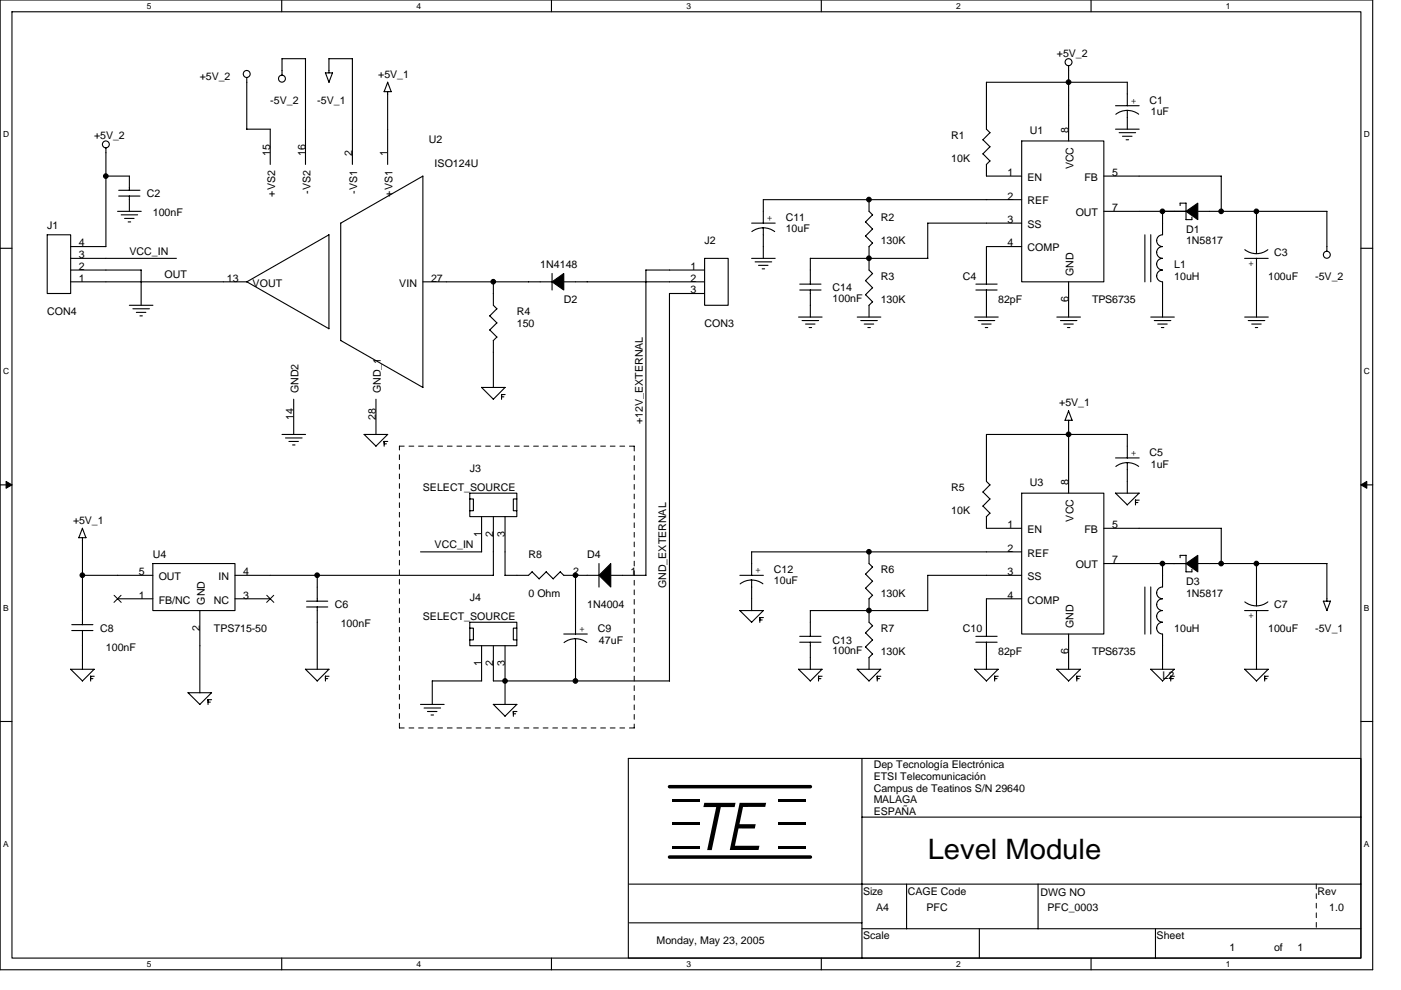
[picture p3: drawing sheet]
<svg xmlns="http://www.w3.org/2000/svg" width="297mm" height="210mm" viewBox="0 0 297 210" stroke-linecap="round" stroke-linejoin="round" font-family="sans-serif">
<path d="M0 0h291v205.6h-291zM2.5 2.5h286v200.6h-286z" fill="none" stroke="#000" stroke-width=".23"/>
<g fill="#fff">
<path d="M31.1 .3h1v1.9h-1z"/>
<path d="M31.1 203.4h1v2h-1z"/>
</g>
<path d="M59.7 0v2.5M59.7 203.1v2.5" fill="none" stroke="#000" stroke-width=".23"/>
<g fill="#fff">
<path d="M88.3 .3h1v1.9h-1z"/>
<path d="M88.3 203.4h1v2h-1z"/>
</g>
<path d="M116.9 0v2.5M116.9 203.1v2.5" fill="none" stroke="#000" stroke-width=".23"/>
<g fill="#fff">
<path d="M145.5 .3h1v1.9h-1z"/>
<path d="M145.5 203.4h1v2h-1z"/>
</g>
<path d="M174.1 0v2.5M174.1 203.1v2.5" fill="none" stroke="#000" stroke-width=".23"/>
<g fill="#fff">
<path d="M202.7 .3h1v1.9h-1z"/>
<path d="M202.7 203.4h1v2h-1z"/>
</g>
<path d="M231.3 0v2.5M231.3 203.1v2.5" fill="none" stroke="#000" stroke-width=".23"/>
<g fill="#fff">
<path d="M259.9 .3h1v1.9h-1z"/>
<path d="M259.9 203.4h1v2h-1z"/>
<path d="M.7 27.6h1.3v1.9h-1.3z"/>
<path d="M289.2 27.6h1.3v1.9h-1.3z"/>
<path d="M.7 77.7h1.3v2h-1.3z"/>
<path d="M289.2 77.7h1.3v2h-1.3z"/>
</g>
<path d="M0 52.6h2.5M288.5 52.6h2.5" fill="none" stroke="#000" stroke-width=".23"/>
<g fill="#fff">
<path d="M.7 127.9h1.2v2h-1.2z"/>
<path d="M289.2 127.9h1.2v2h-1.2z"/>
</g>
<path d="M0 102.8h2.5M288.5 102.8h2.5" fill="none" stroke="#000" stroke-width=".23"/>
<path d="M1.3 102.1l1.2 .7-1.2 .7zM288.5 102.8l1.3-.7v1.4z" fill="#000" stroke="#000" stroke-width=".21"/>
<g fill="#fff">
<path d="M.7 178h1.2v2h-1.2z"/>
<path d="M289.2 178h1.2v2h-1.2z"/>
</g>
<g fill="none" stroke="#000" stroke-width=".23">
<path d="M52.3 16.4v11h5v7.5M59.8 15.9v-3.5h5v22.5M69 15.5h1.5M69.7 15.5v-3.1h5v22.5M70.5 15.4l-.7 2.1-.8-2M81.4 19.4h1.5l-.7-2-.8 2M82.2 19.4v15.5M226.6 13.9v16M239 17.4v5M239 17.4h-29.9v10l.8 .8-1.5 1.5M22.5 31.4v20.9M22.5 37.3h4.9"/>
<path d="M27.4 37.3v3.1M208.4 29.6l1.5 1.5-1.5 1.5M208.4 32.6l1.5 1.5-.8 .8M209.1 34.9v2.4h7.5M216.6 29.9h17.4v29.9h-17.4zM234 37.3h24.9v7.5M236.5 27.4h5M236.5 22.4h5M237.3 28.1h3.5M238 28.9h2M238.8 29.6h.5M239 23.4v4"/>
<path d="M241.4 24.2l-1.4-.7-1.1-.1-1.4 .3-.9 .5M10 49.8h5v12.4h-5zM15 59.8l37.3-.1 17.4 10v-19.9l-17.4 10M15 54.8h22.4M15 57.3h14.9v7.4M15 52.3h7.5M24.9 44.8h5M25.2 41.6h4.5M25.2 40.3h4.5M25.7 45.6h3.5M26.4 46.3h2M27.2 47.1h.5"/>
<path d="M27.4 41.6v3.2M72.2 47.3l17.5-10v44.9l-17.5-10M72.2 47.3v24.9M89.7 59.8h27.3M104.6 59.8v4.9l.8 .8M117 58v3.5M119.5 59.8h29.9M149.4 54.8h5v9.9h-5zM149.4 57.3l-12.5-.1 .1 64.8h-7.5M159.4 54.8h5M159.4 47.3h5M159.4 49.1l.9-.5 1.5-.3 1.1 .1 1.4 .7"/>
<path d="M160.1 55.5h3.5M160.8 56.3h2M161.6 57h.5M161.8 48.3v6.5M184.3 52.3v5l.7 .7M184.3 42.3v2.5l.7 .8M185 58l-1.5 1.5 1.5 1.5M185 45.6l-1.5 1.5 1.5 1.5M185 48.6l-1.5 1.5 1.5 1.5M185 51.5l-.8 .8M196.7 54.8h-24.9v5.5M216.6 42.3h-54.8v5"/>
<path d="M216.6 47.3h-19.9v7.5M216.6 52.3h-7.5v8M226.6 59.8v7.4M234 44.8h17.5M242.7 49.8v10M244 49.8v10M246.5 44.8v5a1.23 1.23 0 0 0-1.3 1.2 1.26 1.26 0 0 0 1.3 1.3 1.23 1.23 0 0 0-1.3 1.2 1.26 1.26 0 0 0 1.3 1.3 1.24 1.24 0 0 0-1.3 1.2 1.24 1.24 0 0 0 1.3 1.3 1.23 1.23 0 0 0-1.3 1.2 1.26 1.26 0 0 0 1.3 1.3v7.4M251.5 43.1v3.5h1.2v-.6M251.5 43.1h-1.3v.5M253.9 44.8h27.4v8.5M263.9 54.8h5M263.9 52.9a4 4 0 0 0 4.9 0"/>
<path d="M266.4 44.8v9M266.4 54.8v12.4M27.4 64.7h5M28.2 65.5h3.5M28.9 66.2h2M29.7 67h.5M103.8 67l1.6 1.5M104.6 72.2v10M105.3 65.5l-1.5 1.5M105.3 68.5l-1.5 1.5 1.6 1.5M105.3 71.5l-.7 .7M149.4 62.2h-7.5l.1 82.2h-37.4v-7.5"/>
<path d="M169.3 67.2h5M169.6 61.5h4.5M169.6 60.2h4.5M170 68h3.6M170.8 68.7h2M171.6 69.4h.5M171.8 61.5v5.7M181.8 67.2h4.9M182.5 68h3.5M183.2 68.7h2M184 69.4h.5M184.3 64.7v2.5"/>
<path d="M185 61l-1.5 1.5 1.5 1.5M185 64l-.8 .7M206.6 67.2h5M206.9 61.5h4.5M206.9 60.2h4.5M207.4 68h3.5M208.1 68.7h2M208.9 69.4h.5M209.1 61.5v5.7M224.1 67.2h5M224.8 68h3.5M225.5 68.7h2.1"/>
<path d="M226.3 69.4h.5M244 67.2h5M244.7 68h3.5M245.5 68.7h2M246.2 69.4h.6M263.9 67.2h5M264.6 68h3.6M265.4 68.7h2M266.1 69.4h.6M59.8 92.1h5M60.5 92.9h3.5M61.3 93.6h2"/>
<path d="M62 94.3h.5M62.3 84.6v7.5M77.2 92.1l2.5 2.5M77.2 92.1h5l-2.5 2.5M79.7 84.6v7.5M81.4 94.1h.5M81.4 93.6h.8M81.4 93.6v1M102.1 82.1l2.5 2.6 2.5-2.6M102.1 82.1h5M106.3 84.1h.5M107.1 83.7h-.8v1"/>
<path d="M225.8 89.1h1.5M226.5 87.1l.8 2M226.6 89.1v15.5M226.6 87.1l-.8 2M236.5 97.1h5M239 92.1v5M239 98.1v6.5M239 92.1h-29.9v10l.8 .7-1.5 1.5M241.4 98.9l-1.4-.7-1.1-.1-1.4 .3-.9 .5M17.5 112l.7 2h-1.5l.8-2M17.5 114v18.5M32.4 119.5h17.4v10h-17.4z"/>
<path d="M89.2 117h12.9M99.6 104.6h10v4.9h-10zM99.6 105.8h.8v2.5h-.8M102.1 109.5v7.5M104.6 109.5v12.5M107.1 109.5v12.5M109.6 105.8h-.8v2.5h.8M127 119.5v5M159.3 117h57.3M159.4 117v5M184.3 117v2.5l.7 .7M208.4 104.3l1.5 1.5-1.5 1.5"/>
<path d="M208.4 107.3l1.5 1.5-.8 .8M209.1 109.5v2.5h7.5M216.6 104.6h17.4v29.8h-17.4zM234 112h24.9v7.5M234 119.5h17.5M236.5 104.5l2.5 2.5M236.5 104.6h5M240.7 106.6h.6M240.7 106h.8M240.7 106v1.1M241.5 104.6l-2.5 2.5M246.5 119.5v5a1.23 1.23 0 0 0-1.3 1.2 1.26 1.26 0 0 0 1.3 1.3 1.23 1.23 0 0 0-1.3 1.2 1.26 1.26 0 0 0 1.3 1.3 1.24 1.24 0 0 0-1.3 1.2 1.24 1.24 0 0 0 1.3 1.2 1.23 1.23 0 0 0-1.3 1.3 1.26 1.26 0 0 0 1.3 1.2v7.5"/>
<path d="M251.5 117.7v3.5h1.2v-.5M251.5 117.8h-1.3v.5M253.9 119.5h27.4v8M266.4 119.5v9M15.2 133.7h4.5M15.2 132.4h4.5M17.5 133.7v8.2M17.5 122h14.9M24.9 127h7.5M42.4 129.5v17.4M49.8 122h54.8M49.8 127h7.5"/>
<path d="M65 127.5h4.5M65 128.7h4.5M67.3 122v5.5M67.3 128.7v13.2M99.6 131.9h10v5h-10zM99.6 133.2h.8v2.5h-.8M102.1 136.9v7.5M107.1 136.9v12.5M109.6 133.2h-.8v2.5h.8M112.8 121.2l1.5 1.5M112.8 121.2l-.7 .8h-5M114.3 122.7l1.5-1.5 1.5 1.5"/>
<path d="M119.5 122h7.5M119.5 134.4h5M119.5 122l-.7-.8-1.5 1.5M122 122v12.5M122 135.4v9M124.4 136.2l-1.4-.6-1-.2-1.5 .3-.9 .5M156.9 122h5M159.4 123v6.5M161.1 131.4h.5M161.8 123.8l-1.4-.7-1.1-.1-1.5 .3-.9 .5M161.8 129.5l-2.5 2.5M161.9 129.5h-5l2.5 2.4"/>
<path d="M161.9 130.9h-.8v1.1M169.6 136.2h4.5M169.6 134.9h4.5M171.8 136.1v5.8M183.5 134.2l1.5 1.5M184.3 127v4.9l.7 .8M185 138.7l-.7 .7v2.5M185 132.7l-1.5 1.5M185 135.7l-1.5 1.5 1.5 1.5M185 120.2l-1.5 1.6 1.5 1.5M185 123.2l-1.5 1.5 1.5 1.5M185 126.2l-.8 .8"/>
<path d="M196.7 129.5h-24.9v5.4M206.9 136.2h4.5M206.9 134.9h4.5M209.1 136.1v5.8M216.6 122h-19.9v7.5M216.6 127h-7.5v7.9M226.6 134.4v7.5M242.7 124.5v10M244 124.4v10M263.9 129.5h5M263.9 127.6a4 4 0 0 0 4.9 0M266.4 129.4v12.5"/>
<path d="M280.6 127.5h1.5M280.6 127.5l.7 2M282.1 127.4l-.8 2.1M0 153h2.5M15 141.9l2.5 2.5M15 141.9h5l-2.5 2.5M19.2 143.9h.5M20 143.4h-.8v1M44.1 148.9h.5M44.8 146.9l-2.4 2.5-2.5-2.5h5M44.9 148.4h-.8v1M64.8 141.9h5l-2.6 2.5z"/>
<path d="M69 143.9h.5M69.8 143.4h-.8v1M89.2 149.4h5M89.9 150.1h3.5M90.6 150.9h2M91.4 151.6h.5M102.1 144.4h-10.5v5M104.6 149.3l2.5 2.6 2.5-2.5M104.6 149.4h5M108.8 151.3h.5M109.6 150.9h-.8v1M169.3 141.9h5l-2.5 2.5z"/>
<path d="M173.5 143.9h.5M174.3 143.4h-.8v1M181.8 141.9h4.9l-2.5 2.5zM186 143.9h.5M186.7 143.4h-.7v1M206.6 141.9l2.5 2.5M206.6 141.9h5M210.9 143.9h.5M211.6 141.9l-2.5 2.5M211.6 143.4h-.7v1M224.1 141.9h5l-2.6 2.5zM228.3 143.9h.5"/>
<path d="M229.1 143.4h-.8v1M244 141.9h5l-2.5 2.5zM248.2 143.9h.5M249 143.4h-.8v1M263.9 141.9l2.5 2.5 2.5-2.5h-5M268.1 143.9h.5M268.9 143.4h-.8v1M288.5 153h2.5M133.2 160.8h155.3v42.3h-155.3zM182.7 173.2h105.9M182.7 160.8v42.4M133.5 195.7h49.2"/>
<path d="M133.5 187.5h155M182.7 196.9h105.8M192.2 187.5v9.4M207.6 196.9v6.3M220.1 187.5v9.4M245 196.9v6.3"/>
<circle cx="52.3" cy="15.7" r=".74"/>
<circle cx="59.8" cy="16.7" r=".74"/>
<circle cx="226.5" cy="13.2" r=".74"/>
<circle cx="22.4" cy="30.6" r=".73"/>
<circle cx="281.3" cy="54" r=".74"/>
</g>
<path d="M141.9 166.8h29.9M141.9 181.7h29.9" fill="none" stroke="#000" stroke-width=".74"/>
<path d="M84.7 94.6h49.8M134.5 94.6v59.7M84.7 154.3v-59.7M134.5 154.3h-49.8M279.1 187.5v9.4" fill="none" stroke="#000" stroke-width=".21" stroke-dasharray="1 1 1 1 1 1 1 1"/>
<path d="M24.2 126.2l1.5 1.5M25.7 126.2l-1.5 1.5M56.6 126.2l1.5 1.5M58 126.2l-1.5 1.5" fill="none" stroke="#000" stroke-width=".21"/>
<g fill="#000" stroke="#000" stroke-width=".23">
<path d="M117 59.8l2.5-1.8v3.5z" fill-rule="evenodd"/>
<path d="M251.5 44.8l2.5-1.7v3.5z" fill-rule="evenodd"/>
<path d="M127 122l2.5-2.5v5z" fill-rule="evenodd"/>
<path d="M251.5 119.5l2.5-1.7v3.4z" fill-rule="evenodd"/>
<circle cx="226.6" cy="17.4" r=".49"/>
<circle cx="22.4" cy="37.3" r=".49"/>
<circle cx="104.6" cy="59.7" r=".49"/>
<circle cx="184.2" cy="54.8" r=".49"/>
<circle cx="184.2" cy="42.3" r=".49"/>
<circle cx="246.5" cy="44.8" r=".49"/>
<circle cx="258.9" cy="44.8" r=".49"/>
<circle cx="266.4" cy="44.8" r=".49"/>
<circle cx="226.6" cy="92.1" r=".49"/>
<circle cx="184.2" cy="117" r=".49"/>
<circle cx="246.5" cy="119.5" r=".49"/>
<circle cx="258.9" cy="119.5" r=".49"/>
<circle cx="266.4" cy="119.5" r=".49"/>
<circle cx="17.5" cy="122" r=".49"/>
<circle cx="67.2" cy="122" r=".49"/>
<circle cx="122" cy="122" r=".49"/>
<circle cx="184.2" cy="129.4" r=".49"/>
<circle cx="107.1" cy="144.4" r=".49"/>
<circle cx="122" cy="144.4" r=".49"/>
</g>
<g font-size="15.9">
<text x="141.9" y="170">_</text>
<text x="164.3" y="170">_</text>
<text x="141.9" y="175">_</text>
<text x="164.3" y="175">_</text>
<text x="141.9" y="180">_TE_</text>
</g>
<text font-size="6" x="196.7" y="182.1">Level Module</text>
<g font-size="2.2">
<text x="42.4" y="17">+5V_2</text>
<text x="80.2" y="16.5">+5V_1</text>
<text x="224.1" y="12">+5V_2</text>
<text x="57.3" y="21.9">-5V_2</text>
<text x="67.3" y="21.9">-5V_1</text>
<text x="239.8" y="22">+</text>
<text x="243.7" y="21.9">C1</text>
<text x="20" y="29.4">+5V_2</text>
<text x="201.7" y="29.4">R1</text>
<text x="218.4" y="28.4">U1</text>
<text x="226.5" y="28.2" transform="rotate(-90 226.5 28.2)">8</text>
<text x="244" y="24.4">1uF</text>
<text x="57.3" y="33.1" transform="rotate(-90 57.3 33.1)">15</text>
<text x="64.7" y="33.1" transform="rotate(-90 64.7 33.1)">16</text>
<text x="74.7" y="33.1" transform="rotate(-90 74.7 33.1)">2</text>
<text x="82.2" y="33.1" transform="rotate(-90 82.2 33.1)">1</text>
<text x="90.9" y="30.4">U2</text>
<text x="92.2" y="35.4">ISO124U</text>
<text x="201.7" y="34.4">10K</text>
<text x="227.6" y="35.9" transform="rotate(-90 227.6 35.9)">VCC</text>
<text x="31.2" y="41.9">C2</text>
<text x="58.3" y="41.7" transform="rotate(-90 58.3 41.7)">+VS2</text>
<text x="65.8" y="41.1" transform="rotate(-90 65.8 41.1)">-VS2</text>
<text x="75.8" y="41.1" transform="rotate(-90 75.8 41.1)">-VS1</text>
<text x="83.2" y="41.7" transform="rotate(-90 83.2 41.7)">+VS1</text>
<text x="213.6" y="37.3">1</text>
<text x="217.9" y="38.4">EN</text>
<text x="229.9" y="38.4">FB</text>
<text x="235.8" y="37.3">5</text>
<text x="32.4" y="45.8">100nF</text>
<text x="162.6" y="46.9">+</text>
<text x="166.6" y="46.8">C11</text>
<text x="186.7" y="46.8">R2</text>
<text x="213.6" y="42.3">2</text>
<text x="213.6" y="47.3">3</text>
<text x="217.9" y="43.3">REF</text>
<text x="228.1" y="45.8">OUT</text>
<text x="235.8" y="44.8">7</text>
<text x="10" y="48.6">J1</text>
<text x="16.7" y="52.3">4</text>
<text x="149.4" y="51.8">J2</text>
<text x="166.6" y="49.1">10uF</text>
<text x="186.7" y="51.8">130K</text>
<text x="213.6" y="52.3">4</text>
<text x="217.9" y="48.3">SS</text>
<text x="217.9" y="53.3">COMP</text>
<text x="251.5" y="49.3">D1</text>
<text x="251.5" y="51.8">1N5817</text>
<text x="16.7" y="59.7">1</text>
<text x="16.7" y="57.2">2</text>
<text x="16.7" y="54.8">3</text>
<text x="27.4" y="54.1">VCC_IN</text>
<text x="34.9" y="59">OUT</text>
<text x="48.1" y="59.7">13</text>
<text x="91.4" y="59.7">27</text>
<text x="114.6" y="56.8">1N4148</text>
<text x="146.4" y="57.2">1</text>
<text x="146.4" y="59.7">2</text>
<text x="186.7" y="59.3">R3</text>
<text x="204.2" y="59.3">C4</text>
<text x="227.6" y="58.5" transform="rotate(-90 227.6 58.5)">GND</text>
<text x="249" y="56.8">L1</text>
<text x="249" y="59.3">10uH</text>
<text x="265.9" y="55.4" transform="rotate(180 265.9 55.4)">+</text>
<text x="268.9" y="59.3">100uF</text>
<text x="270.1" y="54.3">C3</text>
<text x="278.8" y="59.3">-5V_2</text>
<text x="53.6" y="60.8">VOUT</text>
<text x="84.7" y="60.8">VIN</text>
<text x="119.5" y="64.3">D2</text>
<text x="146.4" y="62.2">3</text>
<text x="176.5" y="61.8">C14</text>
<text x="176.5" y="64">100nF</text>
<text x="186.7" y="64.3">130K</text>
<text x="211.6" y="64.3">82pF</text>
<text x="226.5" y="64.1" transform="rotate(-90 226.5 64.1)">6</text>
<text x="231.5" y="64.3">TPS6735</text>
<text x="10" y="66.8">CON4</text>
<text x="109.6" y="66.8">R4</text>
<text x="109.6" y="69.3">150</text>
<text x="149.4" y="69.3">CON3</text>
<text x="63.3" y="83.4" transform="rotate(-90 63.3 83.4)">GND2</text>
<text x="80.7" y="83.4" transform="rotate(-90 80.7 83.4)">GND_1</text>
<text x="62.2" y="89" transform="rotate(-90 62.2 89)">14</text>
<text x="79.7" y="89" transform="rotate(-90 79.7 89)">28</text>
<text x="136.3" y="89.9" transform="rotate(-90 136.3 89.9)">+12V_EXTERNAL</text>
<text x="224.6" y="86.2">+5V_1</text>
<text x="99.6" y="100.1">J3</text>
<text x="239.8" y="96.6">+</text>
<text x="243.7" y="96.6">C5</text>
<text x="244" y="99.1">1uF</text>
<text x="89.7" y="104.1">SELECT_SOURCE</text>
<text x="201.7" y="104.1">R5</text>
<text x="218.4" y="103.1">U3</text>
<text x="226.5" y="102.8" transform="rotate(-90 226.5 102.8)">8</text>
<text x="15.5" y="111.1">+5V_1</text>
<text x="102.1" y="113.9" transform="rotate(-90 102.1 113.9)">1</text>
<text x="104.6" y="113.9" transform="rotate(-90 104.6 113.9)">2</text>
<text x="107.1" y="113.9" transform="rotate(-90 107.1 113.9)">3</text>
<text x="201.7" y="109.1">10K</text>
<text x="213.6" y="112">1</text>
<text x="217.9" y="113">EN</text>
<text x="227.6" y="110.6" transform="rotate(-90 227.6 110.6)">VCC</text>
<text x="229.9" y="113">FB</text>
<text x="235.8" y="112">5</text>
<text x="32.4" y="118.3">U4</text>
<text x="92.2" y="116.3">VCC_IN</text>
<text x="112.1" y="118.3">R8</text>
<text x="124.5" y="118.3">D4</text>
<text x="213.6" y="117">2</text>
<text x="217.9" y="118">REF</text>
<text x="235.8" y="119.5">7</text>
<text x="29.4" y="122">5</text>
<text x="33.7" y="123">OUT</text>
<text x="46.3" y="123">IN</text>
<text x="51.6" y="122">4</text>
<text x="121.5" y="122">2</text>
<text x="133.7" y="122">1</text>
<text x="141.3" y="124.7" transform="rotate(-90 141.3 124.7)">GND_EXTERNAL</text>
<text x="160.1" y="121.5">+</text>
<text x="164.1" y="121.5">C12</text>
<text x="164.1" y="123.8">10uF</text>
<text x="186.7" y="121.5">R6</text>
<text x="213.6" y="122">3</text>
<text x="217.9" y="123">SS</text>
<text x="228.1" y="120.5">OUT</text>
<text x="251.5" y="124">D3</text>
<text x="29.4" y="126.9">1</text>
<text x="33.7" y="128">FB/NC</text>
<text x="43.4" y="128.2" transform="rotate(-90 43.4 128.2)">GND</text>
<text x="45.3" y="128">NC</text>
<text x="51.6" y="126.9">3</text>
<text x="71" y="129">C6</text>
<text x="89.7" y="131.5">SELECT_SOURCE</text>
<text x="99.6" y="127.5">J4</text>
<text x="112.1" y="126.5">0 Ohm</text>
<text x="124.5" y="129">1N4004</text>
<text x="186.7" y="126.5">130K</text>
<text x="213.6" y="126.9">4</text>
<text x="217.9" y="128">COMP</text>
<text x="251.5" y="126.5">1N5817</text>
<text x="265.9" y="130.1" transform="rotate(180 265.9 130.1)">+</text>
<text x="270.1" y="129">C7</text>
<text x="21.2" y="134">C8</text>
<text x="22.5" y="137.9">100nF</text>
<text x="42.4" y="133.8" transform="rotate(-90 42.4 133.8)">2</text>
<text x="45.4" y="134">TPS715-50</text>
<text x="72.2" y="133">100nF</text>
<text x="122.8" y="134">+</text>
<text x="126.7" y="134">C9</text>
<text x="127" y="136.5">47uF</text>
<text x="176.5" y="136.5">C13</text>
<text x="186.7" y="134">R7</text>
<text x="204.2" y="134">C10</text>
<text x="227.6" y="133.2" transform="rotate(-90 227.6 133.2)">GND</text>
<text x="249" y="134">10uH</text>
<text x="268.9" y="134">100uF</text>
<text x="278.8" y="134">-5V_1</text>
<text x="102.1" y="141.2" transform="rotate(-90 102.1 141.2)">1</text>
<text x="104.6" y="141.2" transform="rotate(-90 104.6 141.2)">2</text>
<text x="107.1" y="141.2" transform="rotate(-90 107.1 141.2)">3</text>
<text x="176.5" y="138.7">100nF</text>
<text x="186.7" y="138.9">130K</text>
<text x="211.6" y="138.9">82pF</text>
<text x="226.5" y="138.8" transform="rotate(-90 226.5 138.8)">6</text>
<text x="231.5" y="138.9">TPS6735</text>
<text x="246.5" y="143.9">L2</text>
<text x="185.2" y="162.8">Dep Tecnología Electrónica</text>
<text x="185.2" y="165.3">ETSI Telecomunicación</text>
<text x="185.2" y="167.8">Campus de Teatinos S/N 29640</text>
<text x="185.2" y="172.8">ESPAÑA</text>
<text x="185.2" y="170.3">MALAGA</text>
<text x="183" y="189.7">Size</text>
<text x="192.5" y="189.7">CAGE Code</text>
<text x="220.6" y="190">DWG NO</text>
<text x="279.3" y="189.7">Rev</text>
<text x="185.7" y="193.2">A4</text>
<text x="196.4" y="193.2">PFC</text>
<text x="222.1" y="193.2">PFC_0003</text>
<text x="281.8" y="193.2">1.0</text>
<text x="139.2" y="200.2">Monday, May 23, 2005</text>
<text x="183" y="199.2">Scale</text>
<text x="245.2" y="199.2">Sheet</text>
<text x="260.7" y="201.7">1</text>
<text x="270.1" y="201.7">of</text>
<text x="275.1" y="201.7">1</text>
</g>
<g font-size="1.8">
<text x="31.1" y="1.8">5</text>
<text x="88.3" y="1.8">4</text>
<text x="145.5" y="1.8">3</text>
<text x="202.7" y="1.8">2</text>
<text x="259.9" y="1.8">1</text>
<text x=".7" y="29.1">D</text>
<text x="289.2" y="29.1">D</text>
<text x=".7" y="79.3">C</text>
<text x="289.2" y="79.3">C</text>
<text x=".7" y="129.5">B</text>
<text x="289.2" y="129.5">B</text>
<text x=".7" y="179.6">A</text>
<text x="289.2" y="179.6">A</text>
<text x="31.1" y="205">5</text>
<text x="88.3" y="205">4</text>
<text x="145.5" y="205">3</text>
<text x="202.7" y="205">2</text>
<text x="259.9" y="205">1</text>
</g>
</svg>
